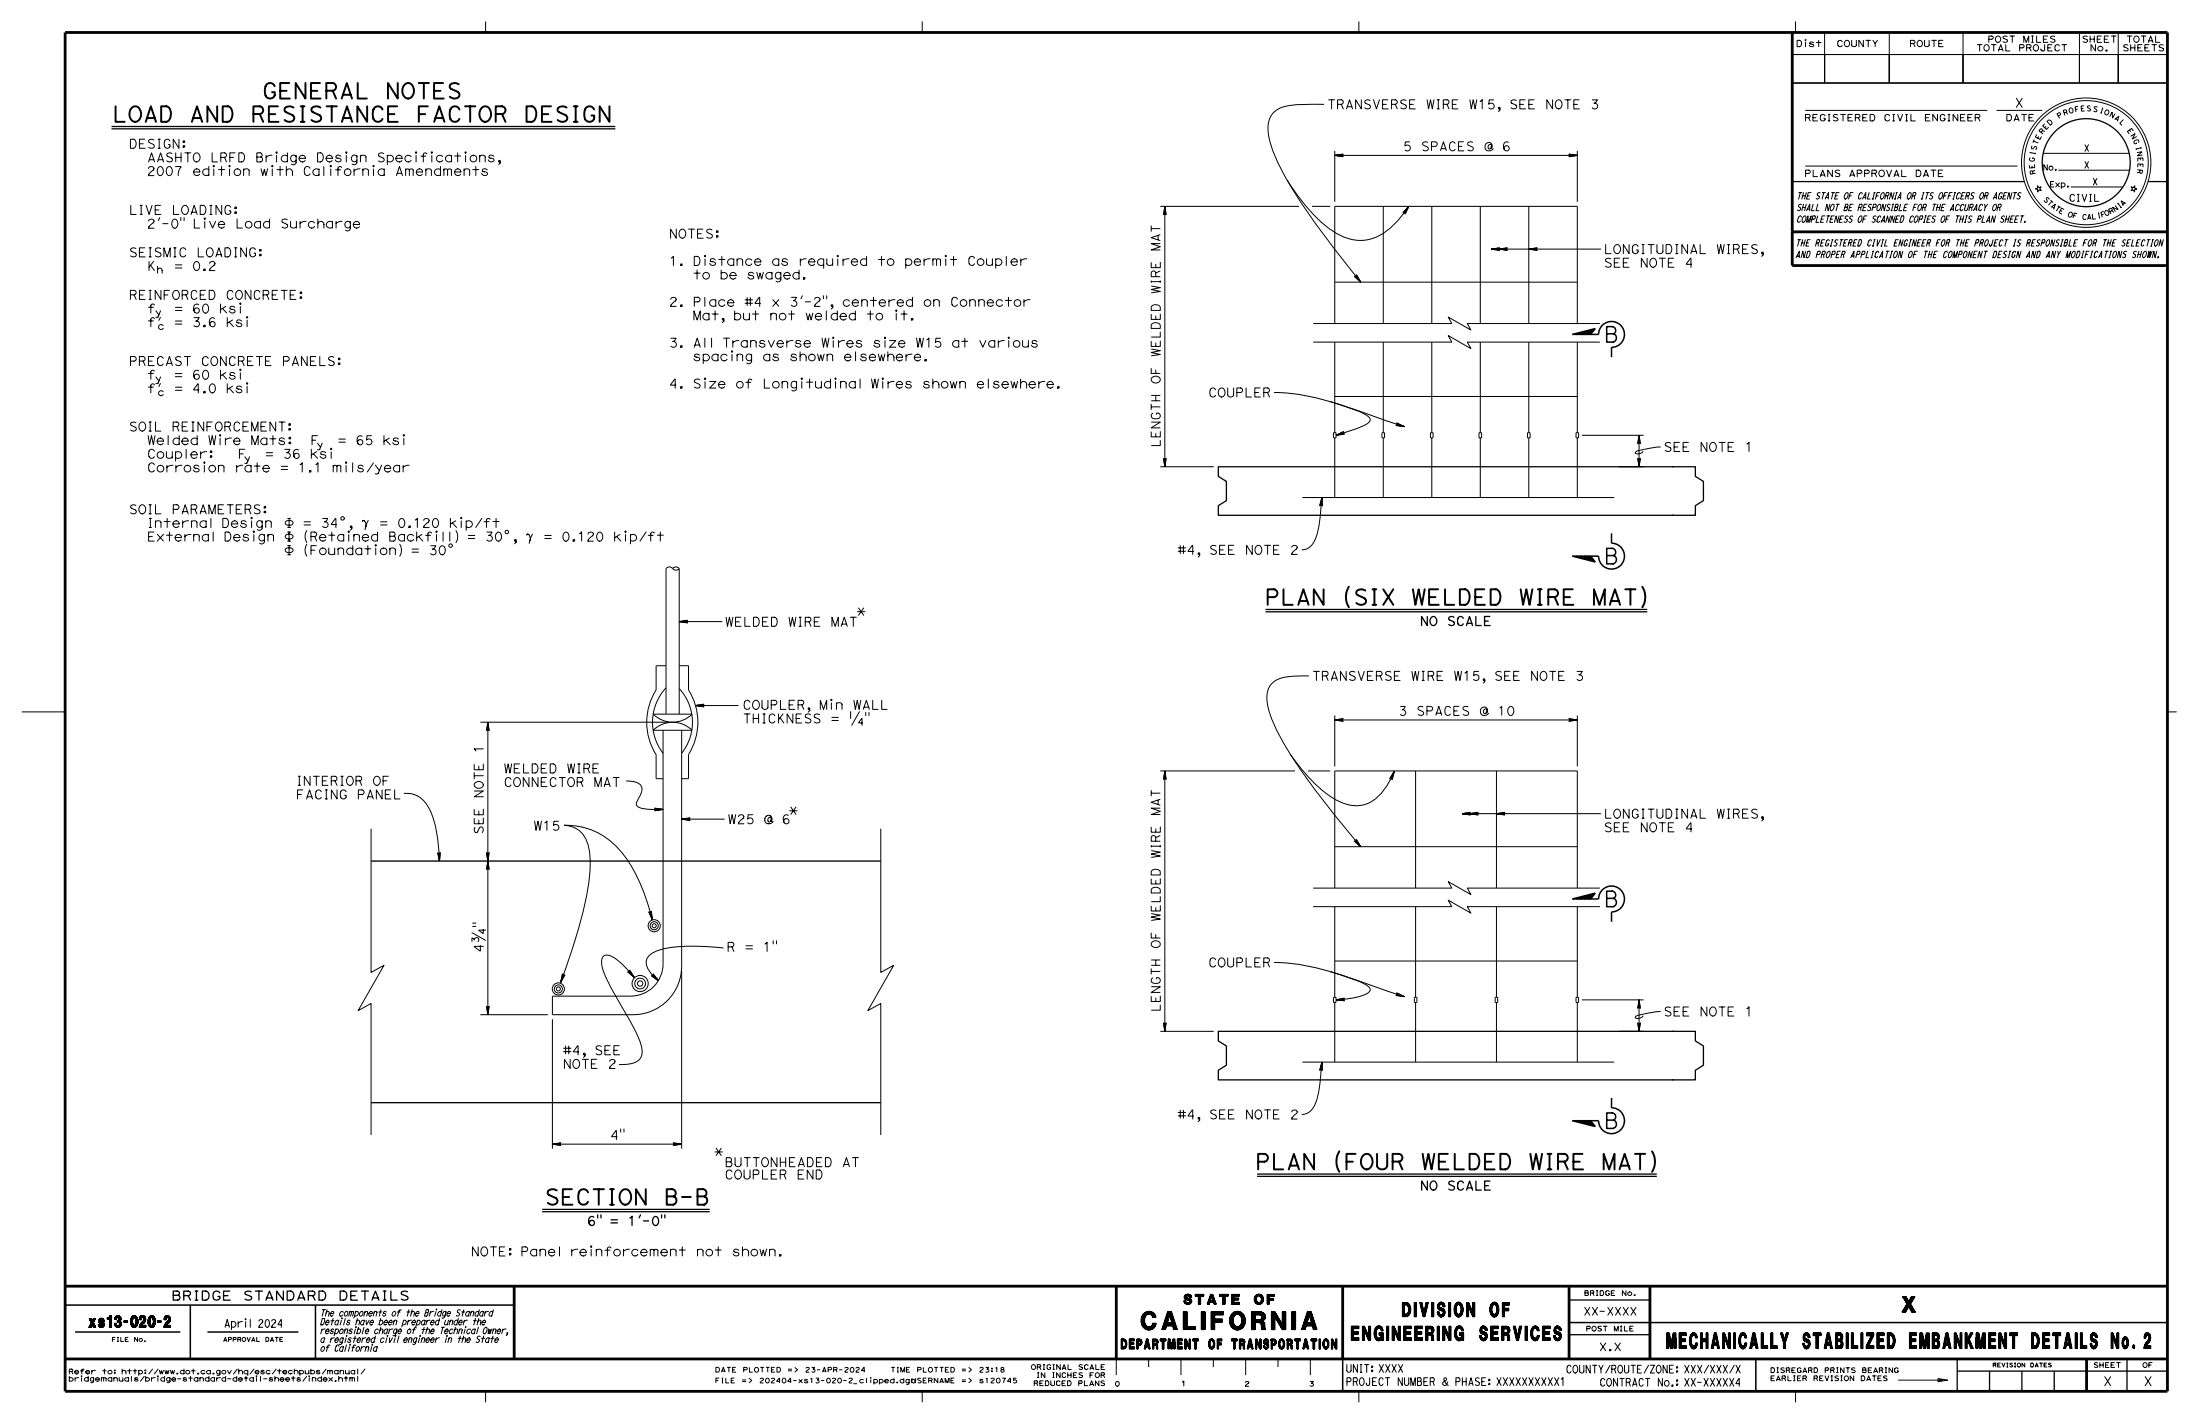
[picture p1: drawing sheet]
<svg xmlns="http://www.w3.org/2000/svg" width="432mm" height="279mm" viewBox="0 0 432 279" stroke-linecap="round" stroke-linejoin="round" font-family="sans-serif">
<g fill="none" stroke="#000" stroke-width=".2">
<path d="M95.3 4.2v2.2M181 4.2v2.2M266.7 4.2v2.2M351.8 10.7h6.3v5.6h-6.3zM351.8 10.7h73.6M352.4 4.2v2.2M354.4 8.3v.9M358.1 10.7h12.7v5.6h-12.7zM358.1 6.4v9.9M370.8 6.4v9.9M370.8 10.7h14.5v5.6h-14.5zM385.3 10.7h22.8v5.6h-22.8z"/>
<path d="M385.3 6.4v9.9M408.1 6.4v9.9M408.1 10.7h7.7v5.6h-7.7zM415.8 6.4v9.9M415.8 10.7h9.6v5.6h-9.6zM38 33.7h1.2a.64 .64 0 0 0-.9-.4 .64 .64 0 0 0-.2 .9 .64 .64 0 0 0 1 .1l.1-.1M41 33.3a.7 .7 0 0 0-1 0 .7 .7 0 0 0 0 1 .7 .7 0 0 0 1 0M41 32.7v1.7M42 33.2v1.2M42.9 33.3h1.2M43.5 32.7v1.7M45 33.2v1.2"/>
<path d="M47.8 33.5l.4-.4 .6 .2 .1 1.1M47.8 33.1v1.3M51.2 33.1l.4 1.3 .3-1.1 .3 1.1 .3-1.3M53.4 33.2v1.2M54.4 33.3h1.2M55 32.7v1.7M56.2 33.6a.61 .61 0 0 1 .7-.5 .61 .61 0 0 1 .5 .6v.7M56.2 32.7v1.7M58.1 30.5v1.4a.58 .58 0 0 1-.9 .3M58.1 30.8a.59 .59 0 0 0-.9-.2 .59 .59 0 0 0 0 .9 .59 .59 0 0 0 .9-.1M60.8 33a.6 .6 0 0 0-.7-.3 .6 .6 0 0 0-.4 .8 .65 .65 0 0 0 .2 .8 .65 .65 0 0 0 .9-.1v-.1M62.6 33.3a.7 .7 0 0 0-1 0 .7 .7 0 0 0 0 1 .7 .7 0 0 0 1 0"/>
<path d="M62.6 33.1v1.3M63.6 32.7v1.7M64.9 33.2v1.2M65.9 33.3h.9M67 32.9a.37 .37 0 0 0-.4-.2 .37 .37 0 0 0-.3 .3v1.4M69.5 33.1v1.3M70.1 30.5v1.4a.58 .58 0 0 1-1 .3M70.1 30.8a.59 .59 0 0 0-.9-.2 .59 .59 0 0 0 0 .9 .59 .59 0 0 0 .9-.1M70.7 33.1l-.7 .1-.5 .3M71.2 33.5l.4-.4 .6 .2 .1 1.1M71.2 33.1v1.3M73.3 33.2v1.2"/>
<path d="M75.4 33.3a.7 .7 0 0 0-1 0 .7 .7 0 0 0 0 1 .7 .7 0 0 0 1 0M75.4 33.1v1.3M76 30.6a.7 .7 0 0 1 1 0 .7 .7 0 0 1 0 1 .7 .7 0 0 1-1 0M76 30.5v1.8M77.8 34.4l.6-1.7 .6 1.7M78 34h.9M79.6 33.4a.39 .39 0 0 1 .4-.3 .39 .39 0 0 1 .3 .3l.2-.2h.5l.1 1.2M79.6 33.1v1.3M80.3 33.4v1M81.7 33.7h1.2a.64 .64 0 0 0-.8-.4 .64 .64 0 0 0-.3 .9 .64 .64 0 0 0 1 .1l.1-.1M83.6 33.5l.4-.4 .6 .2 .1 1.1M83.6 33.1v1.3"/>
<path d="M86.5 33.3a.7 .7 0 0 0-1 0 .7 .7 0 0 0 0 1 .7 .7 0 0 0 1 0M86.5 32.7v1.7M87.1 33.4a.39 .39 0 0 1 .4-.3 .39 .39 0 0 1 .3 .3l.2-.2h.6v1.2M87.1 33.1v1.3M87.8 33.4v1M89.2 33.7h1.2a.64 .64 0 0 0-.8-.4 .64 .64 0 0 0-.3 .9 .64 .64 0 0 0 1 .1l.1-.1M91.1 33.5l.4-.4 .6 .2 .1 1.1M91.1 33.1v1.3M92.8 33.3h1.2M93.4 32.7v1.7M95.6 33.3a.5 .5 0 0 0-.5-.2 .5 .5 0 0 0-.4 .4l.2 .2a.46 .46 0 0 1 .6 0 .46 .46 0 0 1 .1 .6 .71 .71 0 0 1-1.1-.3M97.9 31.5h.3v.3h-.3z"/>
<path d="M98.2 31.8v.2l-.3 .3M262 29.6v10M262 30.5h47.6M262 30.5l1.5 .1M262 30.5l1.6 .1M262 30.5l1.6 .3v-.2M262 30.5l1.6 .2M263.5 30.4l-1.5 .1M263.6 30.3v.3M263.6 30.3l-1.6 .2M263.6 30.3v-.1l-1.6 .3M308 30.3l1.6 .2"/>
<path d="M308 30.3v.3M308 30.3l-.1-.1 1.7 .3M308 30.4l1.6 .1M309.6 30.5l-1.6 .1M309.6 29.6v10M309.6 30.5l-1.6 .2M309.6 30.5l-1.7 .3 .1-.2M354.3 32.6h41.7M354.3 21.7h35.7M391.9 21.7h9M399.9 36.4l.3 .4 .4-.1-.2 .3 .2 .4-.4-.1-.3 .4v-.5l-.4-.1 .4-.2zM401 30.1h16.9"/>
<path d="M404 33.4h14M406.5 36.7h10.2M418.3 36.7l.4 .1 .3-.3v.4l.4 .2-.4 .1v.5l-.3-.4-.4 .1 .2-.4zM29.3 51.3v1.8M29.5 52l.8 1.1M30.1 51.3l-.8 1.1M30.3 59.8a.37 .37 0 0 0-.4-.1 .37 .37 0 0 0-.3 .3v1.4M31.4 42.7l-.3 .6M34.4 52h1.3M34.4 52.6h1.3M35.5 42.7v.6M36.1 42.7v.6"/>
<path d="M38.1 43v1.7h1.1M38.2 51.5a.6 .6 0 0 1 .8 0 .6 .6 0 0 1 .2 .7 .62 .62 0 0 1-.2 .7 .62 .62 0 0 1-.8 0 1.18 1.18 0 0 1 0-1.4zM39 59.8a.7 .7 0 0 0-.9 .1 .7 .7 0 0 0-.1 .9l.2 .4M40 52.8h.3v.3h-.3zM40 59.8a.6 .6 0 0 1 .7 0 .6 .6 0 0 1 .2 .7 .62 .62 0 0 1-.2 .8 .62 .62 0 0 1-.7-.1 1.18 1.18 0 0 1 0-1.4zM40.2 43.5v1.3M41.1 43.4l.6 1.3 .6-1.3M41.1 51.7a.49 .49 0 0 1 .7-.4 .49 .49 0 0 1 .2 .7l-.6 .6-.3 .5h1.1M42.8 44h1.3a.64 .64 0 0 0-.9-.4 .64 .64 0 0 0-.3 1 .64 .64 0 0 0 1 0l.1-.1M43.3 59.6v1.8M46.5 43v1.7h1.1M51.1 43.6a.7 .7 0 0 0-1 0 .7 .7 0 0 0 0 1 .7 .7 0 0 0 1 0"/>
<path d="M51.1 43.4v1.3M52.9 43.6a.7 .7 0 0 0-1 0 .7 .7 0 0 0 0 1 .7 .7 0 0 0 1 0M52.9 43v1.8M56.4 43.1a.58 .58 0 0 0-.7-.1 .58 .58 0 0 0-.3 .5l.5 .3a.47 .47 0 0 1 .5 .3 .47 .47 0 0 1-.2 .6h-.5l-.4-.2M57 43.4l.1 1.2 .7 .1 .4-.3M58.2 43.4v1.3M58.9 43.4v1.3M60.1 43.4l-.7 .1-.5 .3M61.7 43.7a.65 .65 0 0 0-1-.1 .65 .65 0 0 0 .1 1 .65 .65 0 0 0 .9-.2M62.4 43.9a.61 .61 0 0 1 .6-.5 .61 .61 0 0 1 .6 .6v.8M62.4 43v1.8M65.3 43.6a.7 .7 0 0 0-1 0 .7 .7 0 0 0 0 1 .7 .7 0 0 0 1 0"/>
<path d="M65.3 43.4v1.3M66 43.4v1.3M67.1 43.4l-.6 .1-.5 .3M68.8 43.5v1.4a.58 .58 0 0 1-1 .3M68.8 43.7a.59 .59 0 0 0-.9-.1 .59 .59 0 0 0 0 .9 .59 .59 0 0 0 .9-.1M69.3 44h1.3a.64 .64 0 0 0-.9-.4 .64 .64 0 0 0-.3 1 .64 .64 0 0 0 1 0l.1-.1M138.4 50.8v1.3M157.5 58l-.3 .6M161.6 58v.6M162.3 58v.6M164.4 50.8v1.3M185.6 50.8v1.3"/>
<path d="M227.7 40.5h33.4M228.5 42.1h.3M228.6 40.5l.2 1.6M228.6 40.5l-.2 1.6M228.6 40.5v51.1M228.6 40.5v1.5M228.6 40.5l-.1 1.6M228.6 40.5l.3 1.7-.1-.1M228.6 40.5l.1 1.5M228.6 40.5l-.3 1.7 .2-.1M275.5 41.7h.2M275.7 41.7v.2"/>
<path d="M276.5 40.5l-.8 1.4M276.5 40.5l-.7 1.5-.1-.1M276.5 40.5l-1 1.2M276.5 40.5l-.9 1.2M276.5 40.5l-.7 1.5M276.5 40.5l-1.1 1.2M276.5 40.5l-.8 1.2M276.5 40.5l-.8 1.3M276.5 40.5l-1.2 1.2h.2M292.7 48.9l1.6 .1M292.7 48.9h1.5M292.7 48.9l1.7 .3-.1-.2"/>
<path d="M292.7 48.9l1.6 .2M292.7 48.9h3M294.2 48.9l.1 .1M294.2 48.9h20M294.2 48.9h1.5M294.2 48.9l1.6 .1M294.2 48.9l1.7 .3-.1-.2M294.2 48.9l1.6 .2M294.2 48.8l-1.5 .1M294.3 48.7l.1-.1-1.7 .3M294.3 48.7l-1.6 .2M294.3 48.7l-.1 .2"/>
<path d="M295.7 48.9l.1 .1M295.7 48.8l-1.5 .1M295.8 48.7l-1.6 .2M295.8 48.7l.1-.1-1.7 .3M295.8 48.7l-.1 .2M300.1 48.9l1.6 .3-.1-.2M300.1 48.9l1.6 .2M300.1 48.9h1.5M300.1 48.9l1.5 .1M301.6 48.9v.1M301.6 48.8l-1.5 .1M301.6 48.7l.1-.1-1.6 .3"/>
<path d="M301.6 48.7l-1.5 .2M301.6 48.7v.2M301.7 48.7l-1.6 .2M29.1 60.3h1M29.1 63h1M29.1 73.3h1M29.1 75.9h1M30.3 62.5a.37 .37 0 0 0-.4-.2 .37 .37 0 0 0-.3 .4v1.4M30.3 72.8a.37 .37 0 0 0-.4-.2 .37 .37 0 0 0-.3 .4v1.4M30.3 75.5a.37 .37 0 0 0-.4-.2 .37 .37 0 0 0-.3 .3v1.5M34.4 60.3h1.3M34.4 60.9h1.3"/>
<path d="M34.4 63h1.3M34.4 63.6h1.3M34.4 73.3h1.3M34.4 73.9h1.3M34.4 76h1.3M34.4 76.6h1.3M38.1 62.3h.9l-.1 .4-.4 .3a.58 .58 0 0 1 .6 .8 .58 .58 0 0 1-1 .1M39 72.8a.7 .7 0 0 0-.9 .1 .7 .7 0 0 0-.1 .8l.2 .5M39.1 76.5h-1.1l.8-1.2h.1v1.8M40 63.8h.3v.3h-.3zM40 76.8h.3v.3h-.3zM40 72.8a.6 .6 0 0 1 .7 0 .6 .6 0 0 1 .2 .7 .62 .62 0 0 1-.2 .7 .62 .62 0 0 1-.7 0 1.18 1.18 0 0 1 0-1.4z"/>
<path d="M41.3 75.5a.6 .6 0 0 1 .8 0 .6 .6 0 0 1 .2 .7 .62 .62 0 0 1-.2 .7 .62 .62 0 0 1-.8 0 1.18 1.18 0 0 1 0-1.4zM42.1 62.5a.7 .7 0 0 0-.9 .1 .7 .7 0 0 0-.1 .8l.2 .5M43.3 72.6v1.8M43.7 60.5l.8 .9M43.7 73.5l.8 .9M44.3 60.1l-1 .7M44.3 73.1l-1 .6M44.6 62.3v1.8M44.6 75.3v1.8M45 63.2l.8 .9M45 76.2l.8 .9M45.6 62.8l-1 .6"/>
<path d="M45.6 75.8l-1 .6M46.1 60.3a.5 .5 0 0 0-.6-.2 .5 .5 0 0 0-.4 .4l.3 .2a.46 .46 0 0 1 .6 0 .46 .46 0 0 1 0 .6 .71 .71 0 0 1-1-.3M46.1 73.3a.5 .5 0 0 0-.6-.3 .5 .5 0 0 0-.4 .5l.3 .2a.46 .46 0 0 1 .6 0 .46 .46 0 0 1 0 .6 .71 .71 0 0 1-1-.3M47.2 60.1v1.3M47.2 73.1v1.3M47.4 63a.5 .5 0 0 0-.5-.3 .5 .5 0 0 0-.4 .5l.2 .2a.46 .46 0 0 1 .6 0 .46 .46 0 0 1 .1 .6 .71 .71 0 0 1-1.1-.3M47.4 76a.5 .5 0 0 0-.5-.3 .5 .5 0 0 0-.4 .5l.2 .1a.46 .46 0 0 1 .6 .1 .46 .46 0 0 1 .1 .6 .71 .71 0 0 1-1.1-.3M48.5 62.8v1.3M48.5 75.8v1.3M138.4 74.9v1.3M143.7 69.5v1.3M157.4 74.9v1.3"/>
<path d="M163.5 66.8v1.3M164 74.9v1.3M173.3 74.9v1.3M173.7 66.8v1.3M175.9 61.5v1.3M198 66.8v1.3M250.1 77a49.3 49.3 0 0 1 16.1 3.4l9.4 3.3M261.1 78.8a30.4 30.4 0 0 1 7.5 2.9l.3 .4v.4a3.3 3.3 0 0 1-2 1.4l-4.7 1.5M29.1 85.5l.3 1.8 .3-1.8 .4 1.8 .3-1.8M30.3 88.5a.6 .6 0 0 0-.8-.3 .6 .6 0 0 0-.3 .7 .65 .65 0 0 0 .2 .9 .65 .65 0 0 0 .8-.1l.1-.1M30.3 91.2a.6 .6 0 0 0-.8-.3 .6 .6 0 0 0-.3 .7 .65 .65 0 0 0 .2 .9 .65 .65 0 0 0 .8-.1l.1-.1M30.8 86.6h1.3a.64 .64 0 0 0-.9-.5 .64 .64 0 0 0-.3 1 .64 .64 0 0 0 1 0l.1-.1"/>
<path d="M32.7 88.6l.1 1.2 .6 .1 .4-.3M32.8 91.3v1.3M33 85.5v1.8M33.8 88.6v1.3M33.9 91.3l-.6 .1-.5 .3M34.5 88.8a.7 .7 0 0 1 1 0 .7 .7 0 0 1 0 1 .7 .7 0 0 1-1 0M34.5 88.6v1.9M34.5 91.3v1.3M35.2 86.1a.7 .7 0 0 0-1 0 .7 .7 0 0 0 0 1 .7 .7 0 0 0 1 0M35.2 85.5v1.8M35.7 86.6h1.2a.64 .64 0 0 0-.9-.5 .64 .64 0 0 0-.2 1 .64 .64 0 0 0 1 0l.1-.1M35.7 91.3l-.6 .1-.6 .3"/>
<path d="M36.5 88.2v1.7M37.5 89.2h1.2a.64 .64 0 0 0-.9-.4 .64 .64 0 0 0-.3 .9 .64 .64 0 0 0 1.1 .1v-.1M38.7 86.1a.7 .7 0 0 0-1 0 .7 .7 0 0 0 0 1 .7 .7 0 0 0 1 0M38.7 85.5v1.8M39 91.5a.5 .5 0 0 0-.5-.3 .5 .5 0 0 0-.4 .5l.2 .2a.46 .46 0 0 1 .6 0 .46 .46 0 0 1 .1 .6 .71 .71 0 0 1-1.1-.3M39.4 88.6v1.3M40.1 91.3v1.3M40.6 88.6l-.7 .1-.5 .3M41 85.5l.3 1.8 .4-1.8 .3 1.8 .3-1.8M41.3 89.4h.3v.3h-.3zM41.3 88.5h.3v.3h-.3zM42.9 91.6l.4-.3 .6 .1 .1 1.2"/>
<path d="M42.9 91.3v1.3M43.2 86v1.3M44.2 86v1.3M45.4 86h-.6l-.6 .4M45.9 86.6h1.2a.64 .64 0 0 0-.9-.5 .64 .64 0 0 0-.3 1 .64 .64 0 0 0 1.1 0v-.1M46.4 91.3v1.3M47.6 91.3l-.6 .1-.6 .3M49.3 91.5a.7 .7 0 0 0-1-.1 .7 .7 0 0 0 0 1 .7 .7 0 0 0 1 0M49.3 91.3v1.3M49.4 87.3v-1.8l.6 1.8 .7-1.8v1.8M49.9 91.4h1.2M50.5 90.8v1.8"/>
<path d="M51.6 91.9h1.2a.64 .64 0 0 0-.9-.5 .64 .64 0 0 0-.2 1 .64 .64 0 0 0 1 0l.1-.1M52.4 86.1a.7 .7 0 0 0-1 0 .7 .7 0 0 0 0 1 .7 .7 0 0 0 1 0M52.4 86v1.3M53 86.1h1.2M53.6 85.5v1.8M55.2 91.5h1.3M55.2 92.1h1.3M55.8 86.2a.5 .5 0 0 0-.5-.3 .5 .5 0 0 0-.4 .5l.2 .1a.46 .46 0 0 1 .6 .1 .46 .46 0 0 1 0 .5 .71 .71 0 0 1-1-.3M56.7 86.7h.3v.3h-.3zM56.7 85.8h.3v.3h-.3zM58.9 91.2l.4-.4v1.8M60.7 92.3h.3v.3h-.3z"/>
<path d="M62 91.2l.4-.4v1.8M65 88.6v1.3M65.4 91.5a.39 .39 0 0 1 .4-.2 .39 .39 0 0 1 .3 .2l.2-.2 .5 .1 .1 1.2M65.4 91.3v1.3M66.1 91.5v1.1M67.9 91.3v1.3M69.2 90.8v1.8M71.3 91.5a.5 .5 0 0 0-.6-.3 .5 .5 0 0 0-.4 .5l.3 .2a.46 .46 0 0 1 .5 0 .46 .46 0 0 1 .1 .6 .71 .71 0 0 1-1-.3M73.3 90.8l-1.2 1.8M73.7 91.3l.8 1M74.9 91.3l-.7 1.6-.2 .1-.3-.1M75.4 91.9h1.3a.64 .64 0 0 0-.9-.5 .64 .64 0 0 0-.3 1 .64 .64 0 0 0 1 0l.1-.1"/>
<path d="M78.4 91.5a.7 .7 0 0 0-1-.1 .7 .7 0 0 0 0 1 .7 .7 0 0 0 1 0M78.4 91.3v1.3M79.1 91.3v1.3M79.3 86v1.3M80.3 91.3l-.6 .1-.6 .3M227.7 91.6h10.5M228.4 90l.2 1.6M228.5 90l.1 1.6M228.5 90l-.2-.1 .3 1.7M228.5 90h.3M228.6 90v1.6M228.7 90l-.1 1.6"/>
<path d="M228.8 90l.1-.1-.3 1.7M228.8 90l-.2 1.6M259.3 99.1l.1 .1M259.3 99.1l-.2 .1M259.5 97.6l-.2 1.5M259.5 97.6a30.3 30.3 0 0 1-1.4 8.4 2.8 2.8 0 0 1-2.6 1.9M259.5 97.6v1.7M259.5 97.6l-.3 1.5M259.5 97.6l-.4 1.6M259.5 97.6v1.7l-.1-.1M259.5 97.6l-.1 1.6M259.5 97.6l-.5 1.7 .1-.1"/>
<path d="M263.7 85l-1.5 .4M263.7 85l.1 .1M263.7 84.9l-1.5 .5M263.7 84.8v-.2l-1.5 .8M263.7 84.8l-1.5 .6M263.7 84.8v.2M263.7 84.7l-1.5 .7M263.8 85.1l.1 .1-1.7 .2M263.8 85.1l-1.6 .3M274 83.4l1.6 .3M274.1 83.4l1.5 .3M274.1 83.4l-.1 .1 1.6 .2"/>
<path d="M274.1 83.3l1.5 .4M274.1 83l1.5 .7M274.2 83.1l1.4 .6M274.2 83.2l1.4 .5M274.2 83.3l-.1 .1M274.2 83.3l1.4 .4M274.2 83.3l-.1-.3 1.5 .7M310.5 85.4h12.1M317.8 91.6h4.8M321.5 90l.2 1.6M321.6 90h.2M321.6 90l.1 1.6"/>
<path d="M321.6 90l-.2-.1 .3 1.7M321.7 85.4l-.3 1.7 .2-.1M321.7 85.4l.1 1.6M321.7 85.4l-.2 1.6M321.7 85.4l.2 1.6M321.7 85.4l-.1 1.6M321.7 85.4l.3 1.7-.2-.1M321.7 85.4v6.2M321.8 90l-.1 1.6M321.8 90l.2-.1-.3 1.7M321.8 87h-.2M321.9 90l-.2 1.6"/>
<path d="M326 87.7l-2.7 .4-1.8 .3-.5 .3a.51 .51 0 0 0 .9 .3l.4-.2 .1-.3M29.2 105.3h.7M29.3 101.7h.4M29.3 103.5h.4M29.5 101.7v1.8M30.2 104.4h-1v1.8h1.1M30.5 102.5l.4-.3 .6 .1 .1 1.2M30.5 102.2v1.3M30.9 104.9l1.2 1.3M32.1 104.8l-1.2 1.4M32.2 102.3h1.2M32.6 105h1.2"/>
<path d="M32.8 101.7v1.8M33.3 104.4v1.8M33.9 102.8h1.3a.64 .64 0 0 0-.9-.5 .64 .64 0 0 0-.3 1 .64 .64 0 0 0 1 0l.1-.1M34.4 105.5h1.2a.64 .64 0 0 0-.9-.5 .64 .64 0 0 0-.2 1 .64 .64 0 0 0 1 0l.1-.1M35.8 102.2v1.3M36.3 104.9v1.3M37 102.2l-.6 .1-.6 .3M37.5 104.9h-.7l-.5 .4M37.6 102.5l.4-.3 .6 .1 .1 1.2M37.6 102.2v1.3M38 105.2l.4-.3 .6 .1 .1 1.2M38 104.9v1.3"/>
<path d="M40.5 102.3a.7 .7 0 0 0-1 0 .7 .7 0 0 0 0 1 .7 .7 0 0 0 1 0M40.5 102.2v1.3M40.9 105a.7 .7 0 0 0-1 0 .7 .7 0 0 0 0 1 .7 .7 0 0 0 1 0M40.9 104.9v1.3M41.4 101.7v1.8M41.8 104.4v1.8M43.7 101.7h.6a1 1 0 0 1 0 1.8h-.6zM44.2 104.4h.6a1 1 0 0 1-.1 1.8h-.5zM45.4 102.8h1.2a.64 .64 0 0 0-.8-.5 .64 .64 0 0 0-.3 1 .64 .64 0 0 0 1 0l.1-.1M45.9 105.5h1.2a.64 .64 0 0 0-.9-.5 .64 .64 0 0 0-.3 1 .64 .64 0 0 0 1.1 0v-.1M48.3 102.4a.5 .5 0 0 0-.5-.3 .5 .5 0 0 0-.4 .5l.2 .2a.46 .46 0 0 1 .6 0 .46 .46 0 0 1 0 .6 .71 .71 0 0 1-1-.3M48.8 105.1a.5 .5 0 0 0-.6-.3 .5 .5 0 0 0-.4 .5l.2 .1a.46 .46 0 0 1 .6 .1 .46 .46 0 0 1 .1 .5 .71 .71 0 0 1-1.1-.2"/>
<path d="M49.4 102.2v1.3M49.8 104.9v1.3M51.5 102.2v1.4a.58 .58 0 0 1-1 .3M51.5 102.5a.59 .59 0 0 0-.9-.1 .59 .59 0 0 0 0 .9 .59 .59 0 0 0 .9-.2M51.9 104.9v1.4a.58 .58 0 0 1-.9 .3M51.9 105.2a.59 .59 0 0 0-.9-.2 .59 .59 0 0 0 0 .9 .59 .59 0 0 0 .9-.1M52.2 102.5l.3-.3 .6 .1 .1 1.2M52.2 102.2v1.3M52.6 105.2l.4-.3 .6 .1 .1 1.2M52.6 104.9v1.3M4.3 139.7h8.5M425.4 139.7h1.8"/>
<path d="M227.7 151.3h33.4M228.5 152.9h.3M228.6 151.3l.2 1.6M228.6 151.3l-.2 1.6M228.6 151.3v51.1M228.6 151.3v1.5M228.6 151.3l-.1 1.6M228.6 151.3l.3 1.6h-.1M228.6 151.3l.1 1.5M228.6 151.3l-.3 1.6h.2M262 140.4v10M262 141.3h47.6"/>
<path d="M262 141.3h1.5M262 141.3l1.6 .1M262 141.3l1.6 .2v-.1M262 141.3l1.6 .2M263.5 141.2l-1.5 .1M263.6 141.1v.3M263.6 141.1l-1.6 .2M263.6 141.1v-.1l-1.6 .3M273.1 152.7l.1 .2M273.6 151.4l-.8 1.4M273.6 151.4l-.5 1.3M273.6 151.4l-.5 1.4"/>
<path d="M273.6 151.4l-.4 1.5M273.6 151.4l-.3 1.6-.1-.1M273.6 151.4l-.7 1.4M273.6 151.4l-.6 1.4M273.6 151.4l-.9 1.4 .4-.1M308 141.1l1.6 .2M308 141.1v.3M308 141.1l-.1-.1 1.7 .3M308 141.2l1.6 .1M309.6 141.3h-1.6M309.6 140.4v10M309.6 141.3l-1.6 .2"/>
<path d="M309.6 141.3l-1.6 .1M309.6 141.3l-1.7 .2 .1-.1M250.1 188.8a49.3 49.3 0 0 1 16.1 3.5l9.4 3.2M261.1 190.6a30.4 30.4 0 0 1 7.5 2.9l.3 .4v.4a2.78 2.78 0 0 1-2 1.2l-2.1 .4-2.6 .3M262.2 196.2l1.7 .2-.1-.2M262.2 196.2h1.6M262.2 196.2l1.7 .1M263.7 196.1l-1.5 .1M263.7 196.1l.1 .1M263.8 196l-1.6 .2M263.8 196.2h-1.6M263.8 196l-.1 .1"/>
<path d="M263.8 196l.1-.2-1.7 .4M263.8 195.9l-1.6 .3M274 195.3l1.6 .2M274.1 195.2l1.5 .3M274.1 195.2l-.1 .1 1.6 .2M274.1 194.9l1.5 .6M274.2 194.9l1.4 .6M274.2 195l1.4 .5M274.2 195.1l-.1 .1M274.2 195.1l1.4 .4M274.2 195.1l-.1-.3 1.5 .7M310.5 196.2h12.1"/>
<path d="M321.7 196.2l-.3 1.7 .3-.2 .1 .1M321.7 196.2l.1 1.6M321.7 196.2l-.2 1.6M321.7 196.2v6.2M321.7 196.2l.2 1.6M321.7 196.2l-.1 1.5M321.7 196.2l-.1 1.6M321.7 196.2l.3 1.7-.2-.1M321.7 196.2l.1 1.5M326 198.5l-2.7 .3-1.8 .4-.5 .3a.51 .51 0 0 0 .9 .3l.4-.3 .1-.2M227.7 202.4h10.5M228.4 200.7l.2 1.7"/>
<path d="M228.5 200.8l.1 1.6M228.5 200.8l-.2-.1 .3 1.7M228.6 200.8v1.6M228.7 200.8l-.1 1.6M228.8 200.8h-.3M228.8 200.8l.1-.1-.3 1.7M228.8 200.8l-.2 1.6M228.8 200.7l-.2 1.7M259.3 209.9l.1 .1M259.3 209.9l-.2 .1M259.5 208.4l-.2 1.5M259.5 208.4a30.3 30.3 0 0 1-1.4 8.4 2.8 2.8 0 0 1-2.6 1.9"/>
<path d="M259.5 208.4v1.6M259.5 208.4l-.3 1.5M259.5 208.4l-.4 1.6M259.5 208.4v1.7l-.1-.1M259.5 208.4l-.1 1.6M259.5 208.4l-.1 1.5M259.5 208.4l-.5 1.6h.1M317.8 202.4h4.8M321.5 200.7l.2 1.7M321.6 200.8l.1 1.6M321.6 200.8l-.2-.1 .3 1.7M321.8 200.8l-.1 1.6"/>
<path d="M321.8 200.8h-.2M321.8 200.8l.2-.1-.3 1.7M321.9 200.7l-.2 1.7M48.2 259.3v1.1M67 259.1l-.2 .9M85.6 257.3l-.3 .9M116 245.1v1.3M16 270.3v.7M31 270.3v.7M50.3 270.3v.7M60.7 270.3v.7M67.9 262.5l-.2 .9"/>
<path d="M68.6 264.2l-.2 1M69.8 260.8l-.3 .9M73 264.2l-.3 1M75.9 262.5l-.2 .9M77.6 262.5l-.3 .9M82.4 262.5l-.3 .9M87.6 262.5l-.2 .9M91.3 260.8l-.2 .9M95.3 273v2.1M170.9 270.7v.6M181 273v2.1M219.1 266.6v3.2"/>
<path d="M225.4 266.6v1.6M231.8 266.6v3.2M238.1 266.6v1.6M244.5 266.6v3.2M250.8 266.6v1.6M257.2 266.6v3.2M266.7 273v2.1M352.4 273v2.1M372.6 270.8h8.8M380.4 270.5l1.9 .3-1.9 .3zM380.7 270.7l.6 .1-.6 .1z"/>
<circle cx="354.4" cy="7.9" r=".09"/>
<circle cx="41.9" cy="32.6" r=".12"/>
<circle cx="45" cy="32.6" r=".12"/>
<circle cx="46.6" cy="33.8" r=".65"/>
<circle cx="53.4" cy="32.6" r=".12"/>
<circle cx="64.9" cy="32.6" r=".12"/>
<circle cx="68.2" cy="33.8" r=".65"/>
<circle cx="73.3" cy="32.6" r=".12"/>
<circle cx="409.5" cy="31.9" r="12.7"/>
<circle cx="409.5" cy="31.9" r="12.2"/>
<circle cx="40.2" cy="42.9" r=".12"/>
<circle cx="47.2" cy="59.6" r=".12"/>
<circle cx="48.8" cy="44.1" r=".65"/>
<circle cx="138.4" cy="50.2" r=".12"/>
<circle cx="164.4" cy="50.2" r=".12"/>
<circle cx="185.6" cy="50.2" r=".12"/>
<circle cx="38.6" cy="60.9" r=".51"/>
<circle cx="38.6" cy="73.9" r=".51"/>
<circle cx="41.7" cy="63.6" r=".51"/>
<circle cx="47.2" cy="72.6" r=".12"/>
<circle cx="48.5" cy="75.2" r=".12"/>
<circle cx="48.5" cy="62.2" r=".12"/>
<circle cx="138.4" cy="74.3" r=".12"/>
<circle cx="143.7" cy="69" r=".12"/>
<circle cx="157.4" cy="74.3" r=".12"/>
<circle cx="163.5" cy="66.3" r=".12"/>
<circle cx="164" cy="74.3" r=".12"/>
<circle cx="173.3" cy="74.3" r=".12"/>
<circle cx="173.7" cy="66.3" r=".12"/>
<circle cx="175.9" cy="60.9" r=".12"/>
<circle cx="198" cy="66.3" r=".12"/>
<circle cx="31.5" cy="89.3" r=".65"/>
<circle cx="31.5" cy="91.9" r=".65"/>
<circle cx="36.8" cy="91.9" r=".65"/>
<circle cx="40.1" cy="90.8" r=".12"/>
<circle cx="41.7" cy="91.9" r=".65"/>
<circle cx="43.2" cy="85.4" r=".12"/>
<circle cx="65" cy="88.1" r=".12"/>
<circle cx="67.9" cy="90.8" r=".12"/>
<circle cx="79.3" cy="85.4" r=".12"/>
<circle cx="49.4" cy="101.6" r=".12"/>
<circle cx="49.8" cy="104.3" r=".12"/>
<circle cx="48.2" cy="258.8" r=".1"/>
<circle cx="67.1" cy="258.7" r=".08"/>
<circle cx="85.7" cy="256.9" r=".08"/>
<circle cx="116" cy="244.6" r=".12"/>
<circle cx="16" cy="270" r=".07"/>
<circle cx="31" cy="270" r=".07"/>
<circle cx="50.3" cy="270" r=".07"/>
<circle cx="60.7" cy="270" r=".07"/>
<circle cx="68" cy="262.1" r=".08"/>
<circle cx="68.7" cy="263.8" r=".08"/>
<circle cx="69.9" cy="260.4" r=".08"/>
<circle cx="73.1" cy="263.8" r=".08"/>
<circle cx="76" cy="262.1" r=".08"/>
<circle cx="77.7" cy="262.1" r=".08"/>
<circle cx="82.5" cy="262.1" r=".08"/>
<circle cx="87.7" cy="262.1" r=".08"/>
<circle cx="91.4" cy="260.4" r=".08"/>
<circle cx="170.9" cy="270.4" r=".07"/>
</g>
<g fill="none" stroke="#000" stroke-width=".25">
<path d="M351.8 16.3h73.6M21.9 25.3h98.9M21.9 24.8h98.9M351.8 35.6h45.5M421.6 35.6h3.8M106.4 237.7h32.9M106.4 237.3h32.9M117.3 238.4v.6M118 238.4v.6M125.7 238.4l-.3 .6M129.8 238.4v.6M130.5 238.4v.6"/>
<path d="M308 255.1h15.8M308 261.9h15.8M384.1 266.6v6.4M384.1 269h41.3M390.5 269v4M396.8 269v4M403.2 269v4M417.5 266.6v6.4"/>
<circle cx="409.5" cy="31.9" r="8.6"/>
</g>
<path d="M12.8 6.4h412.6v266.6h-412.6zM351.8 6.4v45.7h73.6M351.8 45.5h73.6M12.8 252.4h412.6M100.9 252.4v14.2M219.1 252.4v14.2M263.5 252.4v14.2M308 252.4v14.2M323.8 252.4v14.2M12.8 266.6h412.6M409.5 266.7v6.3" fill="none" stroke="#000" stroke-width=".55"/>
<g fill="none" stroke="#000" stroke-width=".3">
<path d="M312.2 65.6l.9-1.1-4.5 1.1h5.2a2.54 2.54 0 0 1 2.5-2.5 2.54 2.54 0 0 1 2.5 2.5 2.54 2.54 0 0 1-2.5 2.6v1.9M312.3 65.4l-.7 .2M312.5 65.2l-1.7 .4M312.7 64.9l-2.6 .7M312.9 64.7l-3.5 .9M309.4 109.1l3.5 .9M310.1 109.1l2.6 .7M310.8 109.1l1.7 .5M311.6 109.1l.7 .2M316.3 104.6v2a2.54 2.54 0 0 1 2.5 2.5 2.54 2.54 0 0 1-2.5 2.6 2.54 2.54 0 0 1-2.5-2.6h-5.2l4.5 1.2-.9-1.2M312.2 176.4l.9-1.2-4.5 1.2h5.2a2.54 2.54 0 0 1 2.5-2.6 2.54 2.54 0 0 1 2.5 2.6 2.54 2.54 0 0 1-2.5 2.5v2M312.3 176.2l-.7 .2"/>
<path d="M312.5 176l-1.7 .4M312.7 175.7l-2.6 .7M312.9 175.5l-3.5 .9M309.4 219.9l3.5 .9M310.1 219.9l2.6 .7M310.8 219.9l1.7 .4M311.6 219.9l.7 .2M316.3 215.4v2a2.54 2.54 0 0 1 2.5 2.5 2.54 2.54 0 0 1-2.5 2.5 2.54 2.54 0 0 1-2.5-2.5h-5.2l4.5 1.1-.9-1.1M12.8 256.1h88.1M37.4 256.1v10.5M61.9 256.1v10.5M308 259.5h117.4"/>
<path d="M14.7 261.4h20.7M40.7 261.4h17.9M263.5 266.6v6.4M344.6 266.6v6.4"/>
</g>
<path d="M255 40h2.5v1h-2.5z" fill="#fff"/>
<path d="M252.6 35.4a30.9 30.9 0 0 0 10.1 10.6 8.4 8.4 0 0 0 10.1-1.2l2.5-2.6 1.2-1.7M259.9 20.5a32.1 32.1 0 0 0-8.2 .5 4 4 0 0 0-2.8 4.7 26.1 26.1 0 0 0 4 10 172.2 172.2 0 0 0 14.2 19.7M265.9 54.2l1.2 1.2M266 54.2l1.1 1.2M266.1 54.2h-.3l1.3 1.2M266.1 54.2l1 1.2M266.1 54.1l1 1.3M266.2 54l-.1 .2M266.2 54v-.1l.9 1.5M266.2 54l.9 1.4" fill="none" stroke="#000" stroke-width=".2"/>
<path d="M248.4 119.6h74.9M248.4 120h74.9" fill="none" stroke="#000" stroke-width=".25"/>
<path d="M264.7 115.1a3.8 3.8 0 0 0 0 4M322.3 115.1a3.8 3.8 0 0 1 0 4.1" fill="none" stroke="#000" stroke-width=".38"/>
<path d="M254.2 150.8h2.4v.9h-2.4z" fill="#fff"/>
<g fill="none" stroke="#000" stroke-width=".2">
<path d="M262 55.4h47.6M271.5 40.5v23M281 40.5v23M290.5 40.5v23M300.1 40.5v23M257.7 63.5h27.2l-.7-1.3 4.5 2.5-.7-1.2h26M257.7 67.1h27.2l-.7-1.2 4.5 2.5-.7-1.3h26M262 67.1v17.8M262 77.8h47.6M271.5 67.1v17.8M281 67.1v17.8M290.5 67.1v17.8"/>
<path d="M300.1 67.1v17.8M309.6 63.5v-23h-47.6v23M309.6 67.1v17.8M255.6 97.6h61.2M261.7 84.9h.5v1h-.5zM262 85.9v11.7M271.2 84.9h.6v1h-.6zM271.5 85.9v11.7M280.8 84.9h.5v1h-.5zM281 85.9v11.7M290.3 84.9h.5v1h-.5zM290.5 85.9v11.7"/>
<path d="M299.8 84.9h.5v1h-.5zM300.1 85.9v11.7M309.3 84.9h.5v1h-.5zM309.6 85.9v11.7M132 111.6a.81 .81 0 0 0 1.3 0M132 111.6a.81 .81 0 0 1 1.3 0M132 111.6a.81 .81 0 0 0-1.3 0v28.5M133.3 111.6v28.5M128.8 130.6v4.8a11.9 11.9 0 0 0 0 12.7M128.8 130.6h1.9M130.7 135a10 10 0 0 0-.6 12.8M133.3 122l1.7 .2-.1-.1"/>
<path d="M133.3 122l1.6 .2M133.3 135.1a9.7 9.7 0 0 1 .5 12.7M133.3 122h8.4M133.3 130.6h1.8v4.8a11.8 11.8 0 0 1 0 12.6v4.8h-1.3M133.3 122l1.6 .1M133.3 122h1.5M134.8 121.9l-1.5 .1M134.9 121.8l.1-.1-1.7 .3M134.9 121.8l-1.6 .2M134.9 121.8v.3M136.5 138.4l1.6 .2M136.5 138.4l1.6 .1"/>
<path d="M136.5 138.4h8.4M136.5 138.4l1.7 .3-.1-.1M138.1 138.4h-1.6M138.1 138.3l.1-.1-1.7 .2M138.1 138.3l-1.6 .1M138.1 138.3v.3M138.1 138.2l-1.6 .2M163.2 137.9v1.3M166.9 139.6v1.4M168.7 139.6l-1.5 2.7M169.9 139.8v.6M170.6 139.8v.6"/>
<path d="M256.9 132.6a15.8 15.8 0 0 0-6.4 .8 3.7 3.7 0 0 0-1.8 3.9 24.2 24.2 0 0 0 4 9.7 169.6 169.6 0 0 0 14.4 19.1M79.3 155.7a4.8 4.8 0 0 1 4.8 2.7 21.1 21.1 0 0 1 2.1 8.6l.1 1.9M94.3 141.7h36.8M95.6 143.3h.3M95.8 141.7v57.4M95.8 141.7l.2 1.7-.1-.1M95.8 141.7l-.2 1.6M95.8 141.7l-.1 1.5M95.8 141.7l.2 1.6M95.8 141.7v1.5M95.8 141.7l.1 1.6M95.8 141.7l-.3 1.7 .1-.1"/>
<path d="M95.8 141.7l-.3 1.6M122.9 153.2a3.3 3.3 0 0 1 2.9 1 3.2 3.2 0 0 1-.7 2.8 .85 .85 0 0 0 .3 1.4 11.7 11.7 0 0 0 4.7 .4M128.2 143.3a5.4 5.4 0 0 1 7.6 0zM128.2 140.1h7.6a5.4 5.4 0 0 1-7.6 0zM128.5 158.6l1.6 .2M128.6 158.7l1.5 .1M128.6 158.7l-.1-.2 1.6 .3M128.6 158.7v.1M128.6 158.8h1.5M128.6 158.8v.2M128.8 148v4.8h1.3M130.1 158.8l-1.6 .3 .1-.1"/>
<path d="M130.1 158.8l-1.6 .2M130.1 158.8l-1.5 .1M130.1 158.8l-1.5 .2M133.8 143.3v46.3a9.5 9.5 0 0 1-9.5 9.5h-15.9v-3.7h15.4a6.3 6.3 0 0 0 6.3-6.3v-45.8M169.3 141.8h-.8l.6-.8 .1 1.3M253.3 148a27.3 27.3 0 0 0 9.8 9.4 6.6 6.6 0 0 0 8.8-2.8l1.7-3.2M277.8 151.3v23M287 159.6l1.6 .3M287 159.6h27.2M287 159.6l1.5 .2M287 159.6l1.5 .1M287 159.6l1.6 .3-.1-.1"/>
<path d="M288.4 159.6l.1 .2M288.5 159.6l1.6 .2M288.5 159.6l1.5 .1M288.5 159.6l1.6 .3M288.5 159.6l1.6 .3v-.1M288.5 159.6h-1.5M288.5 159.5l-.1 .1M288.5 159.5l.1-.1-1.6 .2M288.5 159.5l-1.5 .1M288.6 159.4l-1.6 .2M290 159.6h-1.5M290.1 159.5v-.1l-1.6 .2"/>
<path d="M290.1 159.5l-1.6 .1M290.1 159.5v.3M290.1 159.4l-1.6 .2M293.7 159.6l1.7 .3-.1-.1M293.7 159.6l1.6 .3M293.7 159.6l1.6 .2M293.7 159.6l1.6 .1M293.7 151.3v23M295.3 159.6h-1.6M295.3 159.5l.1-.1-1.7 .2M295.3 159.5l-1.6 .1M295.3 159.5v.3"/>
<path d="M295.3 159.4l-1.6 .2M72.8 162.6v28.2l2.6-1.4-5.1 8.9 2.5-1.4v25.8M86 167.3l.3 1.6M86 167.4l-.1-.1 .4 1.6M86 167.4l.3 1.5M86 167.4l.2 .1M86.1 167.4l.2 1.5M86.2 167.5l.1 1.4M86.2 167.4l.1 1.5M86.3 167.4v1.5M86.3 167.4l.1-.1-.1 1.6M86.3 167.4l-.1 .1"/>
<path d="M86.4 167.3l-.1 1.6M95.5 167.3l.3 1.6M95.6 167.4h.3M95.6 167.4l-.1-.1 .3 1.6M95.6 167.4l.2 1.5M95.7 167.4l.1 1.5M95.8 168.9l.2 1.7-.2-.2-.2 .1M95.8 168.9l-.2 1.6M95.8 168.9l.2 1.7M95.8 168.9v1.6M95.8 168.9l.1 1.6M95.8 167.4l-.1 3.1"/>
<path d="M95.9 167.4l-.1 1.5M95.9 167.4l.1-.1-.5 3.3 .1-.1M96 167.3l-.5 3.3M127.4 178.9l.6 1.5M127.5 178.9h-.2l.7 1.5M127.5 178.9l.5 1.5M127.5 178.9l.1 .1M127.5 179l.5 1.4M127.6 179l.2-.3 .2 1.7M127.6 179l.4 1.4M127.7 178.9l.3 1.5M127.8 178.8l.2 1.6"/>
<path d="M133.8 160.7l1.7 .3-.1-.1M133.8 160.7l1.6 .2M133.8 160.7h8.4M133.8 160.7l1.5 .1M135.3 160.7h-1.5M135.4 160.6l.1-.2-1.7 .3M135.4 160.6l-1.6 .1M135.4 160.6v.3M135.4 160.5l-1.6 .2M172.9 162.6v28.2l2.5-1.4-5.1 8.9 2.6-1.4v25.8M257.7 174.3h27.2l-.7-1.3 4.5 2.5-.7-1.2h26M257.7 177.9h27.2l-.7-1.3 4.5 2.6-.7-1.3h26"/>
<path d="M262 174.3v-23h47.6v23M262 177.9v17.8M262 166.1h47.6M265.9 165l1.2 1.1M265.9 165h-.1l1.3 1.1M266 165l1.1 1.1M266.1 165h-.2M266.1 165l1 1.1M266.1 165l.1-.3 .9 1.4M266.1 164.9l1 1.2M266.2 164.8l.9 1.3M266.2 164.7l.9 1.4"/>
<path d="M277.8 177.9v17.8M293.7 177.9v17.8M309.6 177.9v17.8M92.6 184.7v-.7l.5 .5a.43 .43 0 0 1 .6-.5 .43 .43 0 0 1 .1 .7M92.6 183l2.7 1.5M92.8 181.1h.6M92.8 181.8h.6M94.3 199.1h13.2M94.3 185.5v1.1l-1.2-.8v-.1h1.8M94.8 182.4v.8l-.8-.6 1.3-.1M95.5 197.5l.3 1.6M95.6 197.5h.3"/>
<path d="M95.6 197.5l-.1-.1 .3 1.7M95.6 197.5l.2 1.6M95.7 197.6l.1 1.5M95.8 197.6v1.5M95.9 197.5l-.1 1.6M95.9 197.5l.1-.1-.2 1.7M96 197.5l-.2 1.6M108.4 200v25.4M110.4 191.1l-.3 1.6M110.5 191.2l-.1-.1-.3 1.6M110.5 191.2l-.4 1.5M110.5 191.2l.1 .1"/>
<path d="M110.5 191.3l-.4 1.4M110.6 191.3l-.5 1.4M110.7 191.3l-.6 1.4M110.7 191.3h.2l-.8 1.4M110.7 191.3h-.1M110.8 191.3l-.7 1.4M123.2 190.7l1.3 1.1M123.3 190.7h-.1l1.3 1.1M123.3 190.7l1.2 1.1M123.4 190.6l1.1 1.2M123.5 190.6l1 1.2M123.5 190.6l-.2 .1"/>
<path d="M123.5 190.6l.1-.3 .9 1.5M123.5 190.5l1 1.3M123.6 190.4l.9 1.4M124.5 191.8a13.6 13.6 0 0 0-4.9-4.3 1.15 1.15 0 0 0-1.3 .2 1.15 1.15 0 0 0-.2 1.3 23 23 0 0 0 3.4 7.6 47 47 0 0 1 4.3 8.5 2.48 2.48 0 0 1-1.8 3.6l-2.5 .2M127.9 191.4l1.3 1M128 191.4l-.2 .1 1.4 .9M128 191.4l1.2 1M128 180.4a33.8 33.8 0 0 0-6-13.2 13.8 13.8 0 0 0-11.3-5.3 4.9 4.9 0 0 1 4.8 4.2 24.7 24.7 0 0 1-.5 10.5 114.2 114.2 0 0 1-4.9 16.1M128.1 191.4l1.1 1M128.1 191.4h-.1M128.1 191.3l1.1 1.1M128.2 191.2l1 1.2"/>
<path d="M128.2 191.2v-.1l1 1.3M128.2 191.2l-.1 .2M128.2 191.1l1 1.3M133.8 190.5v34.9M142 186a36.1 36.1 0 0 0-12.5 .4 3.5 3.5 0 0 0-2.6 2 3.4 3.4 0 0 0 1.3 3.1l1 .9M151.8 184.6v.6M152.4 184.6v.6M261.7 195.7h.5v1h-.5zM262 196.7v11.7M262 188.6h47.6M277.6 195.7h.5v1h-.5zM277.8 196.7v11.7"/>
<path d="M293.5 195.7h.5v1h-.5zM293.7 196.7v11.7M309.3 195.7h.5v1h-.5zM309.6 196.7v11.7M255.6 208.4h61.2M108.4 224.5l1.6 .2M108.4 224.5l1.7 .3-.1-.2M108.4 224.5h25.4M108.4 224.5l1.6 .1M110 224.4l-1.6 .1M110 224.4l.1-.2-1.7 .3M110 224.4v.2"/>
<path d="M110 224.3l-1.6 .2M121.1 223h-1l.8-1.2h.1v1.8M121.8 221.5v.6M122.5 221.5v.6M132.2 224.3l1.6 .2M132.2 224.4l1.6 .1M132.2 224.4l-.1-.2 1.7 .3M132.2 224.4v.2M132.3 224.4l1.5 .1M133.8 224.5l-1.7 .3 .1-.2M133.8 224.5l-1.6 .2M133.8 224.5l-1.5 .1"/>
<path d="M133.8 224.5l-1.6 .1"/>
<circle cx="163.2" cy="137.3" r=".12"/>
<circle cx="109.6" cy="194" r=".79"/>
<circle cx="109.6" cy="194" r="1.19"/>
<circle cx="109.6" cy="194" r=".4"/>
<circle cx="125.6" cy="193" r="1.06"/>
<circle cx="125.6" cy="193" r=".53"/>
<circle cx="125.6" cy="193" r="1.59"/>
<circle cx="128.4" cy="181.6" r=".79"/>
<circle cx="128.4" cy="181.6" r="1.19"/>
<circle cx="128.4" cy="181.6" r=".4"/>
</g>
<path d="M328.2 91.6h4.6v1.9l1.5 1v3.7l-1.5 1v1.9h-4.6M328.5 91.6h-89.4v1.9l1.6 1v3.7l-1.6 1v1.9h89.4M72.8 168.9h100.1M72.8 216.4h100.1M328.2 202.4h4.6v1.8l1.5 1v3.8l-1.5 1v1.9h-4.6M328.5 202.4h-89.4v1.8l1.6 1v3.8l-1.6 1v1.9h89.4M246.7 230.8h78.5M246.7 230.4h78.5" fill="none" stroke="#000" stroke-width=".25"/>
<path d="M262.9 225.9a3.8 3.8 0 0 0 0 4M324.3 225.9a3.8 3.8 0 0 1 0 4" fill="none" stroke="#000" stroke-width=".38"/>
<text font-size="3.5" x="224" y="260.9">CALIFORNIA</text>
<g font-size="3">
<text x="22" y="23.9">LOAD AND RESISTANCE FACTOR DESIGN</text>
<text x="51.4" y="19.3">GENERAL NOTES</text>
<text x="314.8" y="67.1">B</text>
<text x="314.8" y="110.6">B</text>
<text x="248.2" y="118.7">PLAN (SIX WELDED WIRE MAT)</text>
<text x="314.8" y="177.9">B</text>
<text x="314.8" y="221.4">B</text>
<text x="246.4" y="229.4">PLAN (FOUR WELDED WIRE MAT)</text>
<text x="106.9" y="236.4">SECTION B-B</text>
<text x="373.3" y="257.5">X</text>
<text x="327.1" y="264.6">MECHANICALLY STABILIZED EMBANKMENT DETAILS No. 2</text>
</g>
<g font-size="2.8">
<text x="265.2" y="263">ENGINEERING SERVICES</text>
<text x="275.2" y="258.3">DIVISION OF</text>
</g>
<text font-size="2.2" x="17.5" y="260.4">xs13-020-2</text>
<g font-size="1.9">
<text x="232.3" y="255.9">STATE OF</text>
<text x="220" y="264.7">DEPARTMENT OF TRANSPORTATION</text>
</g>
<g font-size="1.8">
<text x="260.4" y="21.4">TRANSVERSE WIRE W15, SEE NOTE 3</text>
<text x="395.4" y="21.1">X</text>
<text x="25.3" y="29.1">DESIGN:</text>
<text x="275.3" y="29.6">5 SPACES @ 6</text>
<text x="26.2" y="30.8">AASHTO LRFD Bridge Design Specifications,</text>
<text x="28.8" y="34.4">2007</text>
<text x="25.3" y="42.1">LIVE LOADING:</text>
<text x="28.8" y="44.8">2'-0&quot;</text>
<text x="131.3" y="46.7">NOTES:</text>
<text x="25.3" y="50.4">SEISMIC LOADING:</text>
<text x="131.3" y="52.1">1. Distance as required to permit Coupler</text>
<text x="227.7" y="49.3" transform="rotate(-90 227.7 49.3)">MAT</text>
<text x="314.8" y="52.4">SEE NOTE 4</text>
<text x="314.8" y="49.8">LONGITUDINAL WIRES,</text>
<text x="25.3" y="58.7">REINFORCED CONCRETE:</text>
<text x="135.9" y="54.8">to be swaged.</text>
<text x="227.7" y="57.7" transform="rotate(-90 227.7 57.7)">WIRE</text>
<text x="30.8" y="62.8">=</text>
<text x="131.3" y="60.1">2. Place #4 x 3'-2&quot;, centered on Connector</text>
<text x="135.9" y="62.8">Mat, but not welded to it.</text>
<text x="25.3" y="71.7">PRECAST CONCRETE PANELS:</text>
<text x="131.3" y="68.1">3. All Transverse Wires size W15 at various</text>
<text x="135.9" y="70.8">spacing as shown elsewhere.</text>
<text x="227.7" y="70.1" transform="rotate(-90 227.7 70.1)">WELDED</text>
<text x="30.8" y="75.8">=</text>
<text x="131.3" y="76.2">4. Size of Longitudinal Wires shown elsewhere.</text>
<text x="227.7" y="75.4" transform="rotate(-90 227.7 75.4)">OF</text>
<text x="237.1" y="77.9">COUPLER</text>
<text x="25.3" y="84.6">SOIL REINFORCEMENT:</text>
<text x="46.7" y="89.9">F</text>
<text x="51.5" y="89.9">= 36 ksi</text>
<text x="60.9" y="87.3">F</text>
<text x="65.7" y="87.3">= 65 ksi</text>
<text x="227.7" y="87.8" transform="rotate(-90 227.7 87.8)">LENGTH</text>
<text x="326.5" y="88.6">SEE NOTE 1</text>
<text x="25.3" y="100.8">SOIL PARAMETERS:</text>
<text x="55.9" y="103.5">Ì = 34°, Ê = 0.120 kip/ft</text>
<text x="55.9" y="106.2">Ì (Retained Backfill) = 30°, Ê = 0.120 kip/ft</text>
<text x="55.9" y="108.8">Ì (Foundation) = 30°</text>
<text x="231.1" y="108.8">#4, SEE NOTE 2</text>
<text x="142.3" y="122.9">WELDED WIRE MAT</text>
<text x="168.1" y="120.9">*</text>
<text x="278.7" y="122.7">NO SCALE</text>
<text x="257.5" y="133.5">TRANSVERSE WIRE W15, SEE NOTE 3</text>
<text x="145.7" y="141.9">THICKNESS = ¼&quot;</text>
<text x="145.7" y="139.2">COUPLER, Min WALL</text>
<text x="274.4" y="140.4">3 SPACES @ 10</text>
<text x="94.9" y="147.8" transform="rotate(-90 94.9 147.8)">1</text>
<text x="58.1" y="154.1">INTERIOR OF</text>
<text x="98.8" y="154.3">CONNECTOR MAT</text>
<text x="98.8" y="151.7">WELDED WIRE</text>
<text x="58.1" y="156.8">FACING PANEL</text>
<text x="94.9" y="156.6" transform="rotate(-90 94.9 156.6)">NOTE</text>
<text x="142.8" y="161.6">W25 @ 6</text>
<text x="154.8" y="160">*</text>
<text x="227.7" y="160.1" transform="rotate(-90 227.7 160.1)">MAT</text>
<text x="314.8" y="160.5">LONGITUDINAL WIRES,</text>
<text x="94.9" y="163.7" transform="rotate(-90 94.9 163.7)">SEE</text>
<text x="104.7" y="162.9">W15</text>
<text x="314.8" y="163.2">SEE NOTE 4</text>
<text x="227.7" y="168.5" transform="rotate(-90 227.7 168.5)">WIRE</text>
<text x="227.7" y="180.8" transform="rotate(-90 227.7 180.8)">WELDED</text>
<text x="142.6" y="186.7">R = 1&quot;</text>
<text x="227.7" y="186.1" transform="rotate(-90 227.7 186.1)">OF</text>
<text x="237.1" y="189.7">COUPLER</text>
<text x="227.7" y="198.6" transform="rotate(-90 227.7 198.6)">LENGTH</text>
<text x="326.5" y="199.4">SEE NOTE 1</text>
<text x="110.5" y="209.6">NOTE 2</text>
<text x="110.5" y="207">#4, SEE</text>
<text x="231.1" y="219.6">#4, SEE NOTE 2</text>
<text x="140.2" y="226.9">*</text>
<text x="142.2" y="231.3">COUPLER END</text>
<text x="142.2" y="228.9">BUTTONHEADED AT</text>
<text x="278.7" y="233.5">NO SCALE</text>
<text x="115.2" y="240.4">6&quot; = 1'-0&quot;</text>
<text x="92.4" y="246.4">NOTE: Panel reinforcement not shown.</text>
<text x="33.6" y="255.1">BRIDGE STANDARD DETAILS</text>
<text x="412.8" y="271.9">X</text>
<text x="420.7" y="271.9">X</text>
</g>
<g font-size="1.5">
<text x="44" y="260.4">April 2024</text>
<text x="310.7" y="258">XX-XXXX</text>
<text x="264.1" y="269.3">UNIT: XXXX</text>
<text x="307.3" y="269.4">COUNTY/ROUTE/ZONE: XXX/XXX/X</text>
<text x="313.8" y="265">X.X</text>
<text x="264.1" y="271.8">PROJECT NUMBER &amp; PHASE: XXXXXXXXXX1</text>
<text x="313.9" y="272">CONTRACT No.: XX-XXXXX4</text>
</g>
<text font-size="1.4" x="406" y="39.5">CIVIL</text>
<g font-size="1.3">
<text x="354.1" y="23.7">REGISTERED CIVIL ENGINEER</text>
<text x="393.6" y="23.7">DATE</text>
<text x="409" y="29.7">X</text>
<text x="354.1" y="34.7">PLANS APPROVAL DATE</text>
<text x="409" y="33">X</text>
<text x="352.5" y="41.3">SHALL NOT BE RESPONSIBLE FOR THE ACCURACY OR</text>
<text x="352.5" y="39.1">THE STATE OF CALIFORNIA OR ITS OFFICERS OR AGENTS</text>
<text x="410.7" y="36.3">X</text>
<text x="352.5" y="43.6">COMPLETENESS OF SCANNED COPIES OF THIS PLAN SHEET.</text>
<text x="30.7" y="53.6">h</text>
<text x="352.4" y="50.6">AND PROPER APPLICATION OF THE COMPONENT DESIGN AND ANY MODIFICATIONS SHOWN.</text>
<text x="352.4" y="48.3">THE REGISTERED CIVIL ENGINEER FOR THE PROJECT IS RESPONSIBLE FOR THE SELECTION</text>
<text x="30.4" y="62">y</text>
<text x="30.9" y="64.7">c</text>
<text x="30.4" y="75">y</text>
<text x="30.9" y="77.6">c</text>
<text x="62.2" y="88">y</text>
<text x="47.9" y="90.6">y</text>
<text x="62.8" y="263.4">a registered civil engineer in the State</text>
<text x="62.8" y="261.7">responsible charge of the Technical Owner,</text>
<text x="62.8" y="260">Details have been prepared under the</text>
<text x="62.8" y="258.2">The components of the Bridge Standard</text>
<text x="62.8" y="265.1">of California</text>
</g>
<g font-size="1.2">
<text x="352.5" y="9.2">Dist</text>
<text x="360.4" y="9.2">COUNTY</text>
<text x="374.7" y="9.2">ROUTE</text>
<text x="387.8" y="10">TOTAL PROJECT</text>
<text x="390.1" y="8.3">POST MILES</text>
<text x="408.6" y="8.3">SHEET</text>
<text x="410.2" y="10">No.</text>
<text x="416.5" y="10">SHEETS</text>
<text x="417.3" y="8.3">TOTAL</text>
</g>
<g font-size="1.1">
<text x="400.9" y="33.4">No.</text>
<text x="402.3" y="36.7">Exp.</text>
</g>
<g font-size="1">
<text x="404.1" y="23.3" transform="rotate(-31 404.1 23.3)">P</text>
<text x="405.1" y="22.7" transform="rotate(-20 405.1 22.7)">R</text>
<text x="406.1" y="22.3" transform="rotate(-15 406.1 22.3)">O</text>
<text x="407.3" y="22" transform="rotate(-10 407.3 22)">F</text>
<text x="408.4" y="21.8" transform="rotate(-4 408.4 21.8)">E</text>
<text x="409.5" y="21.8" transform="rotate(1 409.5 21.8)">S</text>
<text x="410.7" y="21.8" transform="rotate(12 410.7 21.8)">S</text>
<text x="412" y="22.1" transform="rotate(17 412 22.1)">I</text>
<text x="412.9" y="22.3" transform="rotate(22 412.9 22.3)">O</text>
<text x="413.9" y="22.8" transform="rotate(28 413.9 22.8)">N</text>
<text x="414.9" y="23.3" transform="rotate(33 414.9 23.3)">A</text>
<text x="399.6" y="29.6" transform="rotate(-74 399.6 29.6)">S</text>
<text x="399.9" y="28.5" transform="rotate(-69 399.9 28.5)">T</text>
<text x="400.3" y="27.5" transform="rotate(-63 400.3 27.5)">E</text>
<text x="400.9" y="26.4" transform="rotate(-53 400.9 26.4)">R</text>
<text x="401.5" y="25.5" transform="rotate(-47 401.5 25.5)">E</text>
<text x="402.3" y="24.7" transform="rotate(-42 402.3 24.7)">D</text>
<text x="415.9" y="24" transform="rotate(44 415.9 24)">L</text>
<text x="417.4" y="25.6" transform="rotate(55 417.4 25.6)">E</text>
<text x="418.1" y="26.6" transform="rotate(60 418.1 26.6)">N</text>
<text x="418.6" y="27.6" transform="rotate(65 418.6 27.6)">G</text>
<text x="419.2" y="28.9" transform="rotate(76 419.2 28.9)">I</text>
<text x="419.4" y="29.8" transform="rotate(81 419.4 29.8)">N</text>
<text x="399.3" y="31.8" transform="rotate(-85 399.3 31.8)">G</text>
<text x="399.4" y="33.1" transform="rotate(-96 399.4 33.1)">E</text>
<text x="399.4" y="30.5" transform="rotate(-79 399.4 30.5)">I</text>
<text x="399.6" y="34.2" transform="rotate(-101 399.6 34.2)">R</text>
<text x="419.5" y="33.1" transform="rotate(98 419.5 33.1)">R</text>
<text x="419.6" y="30.9" transform="rotate(87 419.6 30.9)">E</text>
<text x="419.6" y="32" transform="rotate(92 419.6 32)">E</text>
<text x="401" y="39.2" transform="rotate(46 401 39.2)">S</text>
<text x="401.7" y="39.9" transform="rotate(41 401.7 39.9)">T</text>
<text x="402.4" y="40.6" transform="rotate(37 402.4 40.6)">A</text>
<text x="403.2" y="41.1" transform="rotate(32 403.2 41.1)">T</text>
<text x="404" y="41.7" transform="rotate(27 404 41.7)">E</text>
<text x="415" y="41.6" transform="rotate(-34 415 41.6)">N</text>
<text x="416" y="40.9" transform="rotate(-38 416 40.9)">I</text>
<text x="416.6" y="40.5" transform="rotate(-43 416.6 40.5)">A</text>
<text x="405.7" y="42.4" transform="rotate(18 405.7 42.4)">O</text>
<text x="406.7" y="42.7" transform="rotate(13 406.7 42.7)">F</text>
<text x="408.6" y="43" transform="rotate(4 408.6 43)">C</text>
<text x="409.6" y="43.1" transform="rotate(-1 409.6 43.1)">A</text>
<text x="410.5" y="43" transform="rotate(-6 410.5 43)">L</text>
<text x="411.7" y="42.9" transform="rotate(-10 411.7 42.9)">I</text>
<text x="412.4" y="42.7" transform="rotate(-15 412.4 42.7)">F</text>
<text x="413.3" y="42.4" transform="rotate(-24 413.3 42.4)">O</text>
<text x="414.2" y="42.1" transform="rotate(-29 414.2 42.1)">R</text>
<text x="310.9" y="254.2">BRIDGE No.</text>
<text x="311.2" y="261.2">POST MILE</text>
<text x="13.4" y="269.6">Refer to: http://www.dot.ca.gov/hq/esc/techpubs/manual/</text>
<text x="140.3" y="269.2">DATE PLOTTED =&gt;</text>
<text x="158" y="269.2">23-APR-2024</text>
<text x="174.7" y="269.2">TIME PLOTTED =&gt;</text>
<text x="192.1" y="269.2">23:18</text>
<text x="202.3" y="268.7">ORIGINAL SCALE</text>
<text x="347.4" y="269.3">DISREGARD PRINTS BEARING</text>
<text x="410.8" y="268.3">SHEET</text>
<text x="420.5" y="268.3">OF</text>
<text x="13.4" y="271">bridgemanuals/bridge-standard-detail-sheets/index.html</text>
<text x="140.3" y="271.3">FILE =&gt;</text>
<text x="149" y="271.3">202404-xs13-020-2_clipped.dgn</text>
<text x="178.8" y="271.3">USERNAME =&gt;</text>
<text x="192.1" y="271.3">s120745</text>
<text x="202.8" y="271.9">REDUCED PLANS</text>
<text x="203.4" y="270.3">IN INCHES FOR</text>
<text x="218.8" y="272">0</text>
<text x="231.8" y="271.9">1</text>
<text x="244.2" y="272">2</text>
<text x="256.9" y="272">3</text>
<text x="347.4" y="270.9">EARLIER REVISION DATES</text>
</g>
<g font-size=".8">
<text x="21.9" y="263.2">FILE No.</text>
<text x="43.8" y="263.2">APPROVAL DATE</text>
<text x="391.1" y="268.2">REVISION DATES</text>
</g>
</svg>
